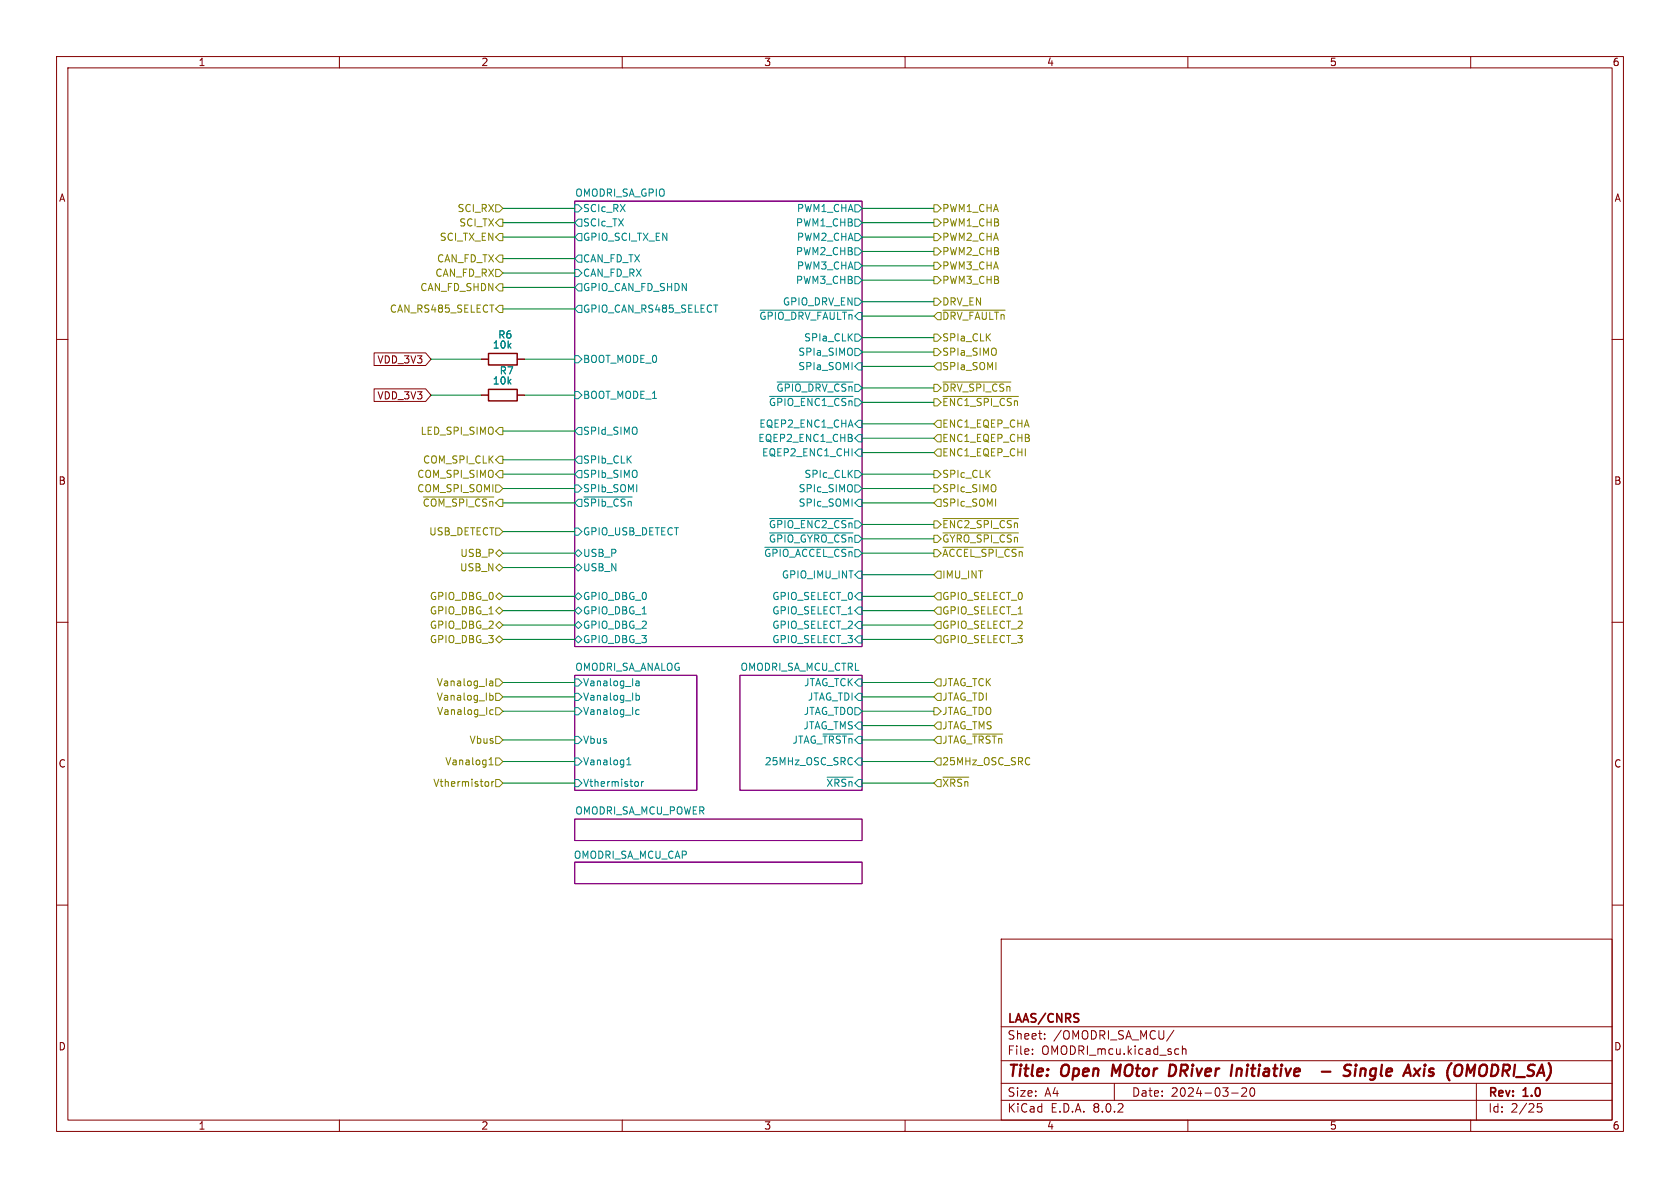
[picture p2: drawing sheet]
<svg xmlns="http://www.w3.org/2000/svg" width="297mm" height="210mm" viewBox="0 0 297 210" stroke-linecap="round" stroke-linejoin="round" font-family="sans-serif">
<g fill="none" stroke="#840000" stroke-width=".18">
<path d="M10 10h277v190h-277zM12 12h273v186h-273zM60 10v2M110 10v2M160 10v2M210 10v2M260 10v2M10 60h2M285 60h2M66.1 68.7h9.1l1 1.2-1 1.1h-9.1zM66.1 62.4h9.1l1 1.1-1 1.1h-9.1zM85.1 63.5h1.3"/>
<path d="M85.1 69.9h1.3M91.4 63.5h1.3M91.4 69.9h1.3M10 110h2M285 110h2M10 160h2M285 160h2M177 166h108v32h-108zM60 198v2M110 198v2M160 198v2M177 194.5h108"/>
<path d="M177 191.5h108M177 187.5h108M177 181.5h108M182.5 186.3v.1M182.5 185.5v.1M184.7 183.6v.1M184.7 182.8v.1M197 191.5v3M207.5 182.1l-1.3 2M208.2 185.4l.2 .1M208.4 186.3l-.2 .1M209 184.9v1.5"/>
<path d="M209 185.5l.2-.1 .4 .1 .1 .9M210 198v2M217.7 193.2h1.2M219.5 192.4l.6-.1 .2 .1 .1 .3-.9 1.1h.9M221.2 192.4l.1-.1a.81 .81 0 0 1 .6 .6 .81 .81 0 0 1-.3 .8l-.1 .1a.81 .81 0 0 1-.6-.6 .81 .81 0 0 1 .3-.8zM260 198v2M261 191.5v6.5M272.5 195.1h-.7l-.1 .7 .3-.1h.5l.1 .3-.1 .5-.2 .1-.6-.1"/>
</g>
<g fill="none" stroke="#840000" stroke-width=".4">
<path d="M196.8 188.2l-.3 2M207.6 188.3l-.7-.1-.3 2h.5l.5-.3M218.7 188.9l-.2 1.3M219.3 188.9l-.6 .2M233.7 189.4h1.5M238.9 188.3a.85 .85 0 0 0-1.1 .1l-.1 .4v.2M239.7 188.9l-.2 1.3M239.7 188.2v.2M239.7 188.2l-.1 .1 .1 .1M239.7 188.2l.1 .1-.1 .1M240.6 189.1a.49 .49 0 0 1 .8 .1l-.1 1M240.6 188.9l-.2 1.3"/>
<path d="M251.9 188.2l-.1 .1 .1 .1M251.9 188.2l.1 .1-.1 .1M251.9 188.2v.2M252.6 190.1l.5 .1M253.3 188.9l-.5 .1-.1 .3v.1l.5 .1M261.6 188.9l-.1 1"/>
</g>
<path d="M101.6 35.6h50.8v78.7h-50.8zM101.6 119.4h21.6v20.3h-21.6zM130.8 119.4h21.6v20.3h-21.6zM101.6 144.8h50.8v3.8h-50.8zM101.6 152.4h50.8v3.8h-50.8z" fill="none" stroke="#840084" stroke-width=".18"/>
<g fill="none" stroke="#008484" stroke-width=".18">
<path d="M101.6 36.2h.6l.7 .6-.7 .7h-.6zM102.2 38.7h.7v1.3h-.7l-.6-.6zM151.1 36.2h.7l.6 .6-.6 .7h-.7zM151.1 38.7h.7l.6 .7-.6 .6h-.7zM101.6 47.6h.6l.7 .7-.7 .6h-.6zM101.6 41.9l.6-.6h.7v1.2h-.7zM102.2 45.1h.7v1.3h-.7l-.6-.7zM102.2 54h.7v1.2h-.7l-.6-.6zM102.2 50.2h.7v1.2h-.7l-.6-.6zM134.4 54.8h16.4M151.1 43.8h.7l.6 .7-.6 .6h-.7zM151.1 41.3h.7l.6 .6-.6 .6h-.7z"/>
<path d="M151.1 46.4h.7l.6 .6-.6 .6h-.7zM151.1 48.9h.7l.6 .6-.6 .7h-.7zM151.1 59.1h.7l.6 .6-.6 .6h-.7zM151.1 52.7h.7l.6 .6-.6 .7h-.7zM101.6 69.2h.6l.7 .7-.7 .6h-.6zM101.6 62.9h.6l.7 .6-.7 .6h-.6zM101.6 76.2l.6-.6h.7v1.2h-.7zM136.1 70.1h14.7M137.4 67.5h13.4M151.1 61.6h.7l.6 .6-.6 .7h-.7zM151.8 64.1h.6v1.3h-.6l-.7-.6zM151.8 76.8h.6v1.3h-.6l-.7-.6z"/>
<path d="M151.8 74.3h.6v1.3h-.6l-.7-.7zM151.8 79.4h.6v1.2h-.6l-.7-.6zM101.6 97.8l.6-.6 .7 .6-.7 .6zM101.6 81.3l.6-.7h.7v1.3h-.7zM101.6 85.7h.6l.7 .7-.7 .6h-.6zM101.6 93.3h.6l.7 .7-.7 .6h-.6zM102.2 83.2h.7v1.3h-.7l-.6-.7zM102.2 88.3h.7v1.2h-.7l-.6-.6zM103.2 87.9h8.6M135.2 96.7h15.6M136.1 91.7h14.7M136.1 94.2h14.7"/>
<path d="M151.1 85.7h.7l.6 .7-.6 .6h-.7zM151.1 83.2h.7l.6 .6-.6 .7h-.7zM151.8 88.3h.6v1.2h-.6l-.7-.6zM101.6 100.3l.6-.6 .7 .6-.7 .7zM101.6 105.4l.6-.6 .7 .6-.7 .6zM101.6 113l.6-.6 .7 .6-.7 .7zM101.6 110.5l.6-.6 .7 .6-.7 .6zM101.6 108l.6-.7 .7 .7-.7 .6zM151.8 112.4h.6v1.3h-.6l-.7-.7zM151.8 104.8h.6v1.2h-.6l-.7-.6zM151.8 109.9h.6v1.2h-.6l-.7-.6zM151.8 107.3h.6v1.3h-.6l-.7-.6z"/>
<path d="M151.8 101h.6v1.2h-.6l-.7-.6zM101.6 137.8h.6l.7 .6-.7 .7h-.6zM101.6 120h.6l.7 .7-.7 .6h-.6zM101.6 122.6h.6l.7 .6-.7 .6h-.6zM101.6 125.1h.6l.7 .6-.7 .7h-.6zM101.6 130.2h.6l.7 .6-.7 .6h-.6zM101.6 134h.6l.7 .6-.7 .7h-.6zM110.8 135.2h.7M110.8 134.3l.4-.4v1.3M112.4 126.1l.2 .2 .4-.1M112.4 120.4h.5l.1 .8M112.4 121.2h.6"/>
<path d="M112.4 123l.4-.1 .3 .3-.2 .5h-.5M112.6 138.2l.3 .2v.4l-.3 .2M113 120.7l-.6 .1M113 125.5h-.4l-.2 .2M113.4 138.2v.8M113.8 138.2l-.4 .2M145.5 129.8h5.3M146.2 137.4h4.6M151.1 125.1h.7l.6 .6-.6 .7h-.7zM151.8 127.6h.6v1.3h-.6l-.7-.6zM151.8 120h.6v1.3h-.6l-.7-.6zM151.8 122.6h.6v1.2h-.6l-.7-.6z"/>
<path d="M151.8 134h.6v1.3h-.6l-.7-.7z"/>
</g>
<path d="M86.4 62.5h5v2h-5zM86.4 68.8h5v2.1h-5z" fill="none" stroke="#840000" stroke-width=".25"/>
<g fill="none" stroke="#848400" stroke-width=".18">
<path d="M87.6 36.2h.7l.6 .6-.6 .7h-.7zM87.6 39.4l.7-.7h.6v1.3h-.6zM165.1 36.2h.6l.7 .6-.7 .7h-.6zM165.1 38.7h.6l.7 .7-.7 .6h-.6zM87.6 47.6h.7l.6 .7-.6 .6h-.7zM87.6 45.7l.7-.6h.6v1.3h-.6zM87.6 50.8l.7-.6h.6v1.2h-.6zM88.3 54h.6v1.2h-.6l-.7-.6zM88.3 41.3h.6v1.2h-.6l-.7-.6zM165.1 41.3h.6l.7 .6-.7 .6h-.6zM165.1 59.1h.6l.7 .6-.7 .6h-.6zM165.1 46.4h.6l.7 .6-.7 .6h-.6z"/>
<path d="M165.1 48.9h.6l.7 .6-.7 .7h-.6zM165.1 43.8h.6l.7 .7-.7 .6h-.6zM165.1 52.7h.6l.7 .6-.7 .7h-.6zM165.7 55.2h.7v1.3h-.7l-.6-.6zM166.7 54.8h11M88.3 75.6h.6v1.2h-.6l-.7-.6zM165.1 61.6h.6l.7 .6-.7 .7h-.6zM165.1 70.5h.6l.7 .6-.7 .7h-.6zM165.1 67.9h.6l.7 .7-.7 .6h-.6zM165.7 74.3h.7v1.3h-.7l-.6-.7zM165.7 64.1h.7v1.3h-.7l-.6-.6zM165.7 79.4h.7v1.2h-.7l-.6-.6z"/>
<path d="M165.7 76.8h.7v1.3h-.7l-.6-.6zM166.7 70.1h13.4M166.7 67.5h12M74.9 87.9h12.4M87.6 93.3h.7l.6 .7-.6 .6h-.7zM87.6 97.8l.7-.6 .6 .6-.6 .6zM87.6 85.7h.7l.6 .7-.6 .6h-.7zM87.6 83.8l.7-.6h.6v1.3h-.6zM88.3 80.6h.6v1.3h-.6l-.7-.6zM165.1 97.2h.6l.7 .6-.7 .6h-.6zM165.1 94.6h.6l.7 .7-.7 .6h-.6zM165.1 92.1h.6l.7 .6-.7 .6h-.6z"/>
<path d="M165.1 83.2h.6l.7 .6-.7 .7h-.6zM165.1 85.7h.6l.7 .7-.7 .6h-.6zM165.7 88.3h.7v1.2h-.7l-.6-.6zM166.7 96.7h14.2M166.7 94.2h13.4M166.7 91.7h13.4M87.6 100.3l.7-.6 .6 .6-.6 .7zM87.6 113l.7-.6 .6 .6-.6 .7zM87.6 108l.7-.7 .6 .7-.6 .6zM87.6 110.5l.7-.6 .6 .6-.6 .6zM87.6 105.4l.7-.6 .6 .6-.6 .6zM165.7 104.8h.7v1.2h-.7l-.6-.6z"/>
<path d="M165.7 101h.7v1.2h-.7l-.6-.6zM165.7 112.4h.7v1.3h-.7l-.6-.7zM165.7 109.9h.7v1.2h-.7l-.6-.6zM165.7 107.3h.7v1.3h-.7l-.6-.6zM86.2 138.2l.2 .2v.4l-.2 .2M86.5 135.2h.7M86.5 134.3l.3-.4v1.3M86.6 120.4h.5v.8M86.6 121.2h.5M86.6 123l.3-.1 .3 .3-.1 .5h-.5M86.6 126.1l.2 .2 .4-.1M86.9 138.2v.8"/>
<path d="M87.1 120.7l-.5 .1M87.2 125.5h-.4l-.2 .2M87.3 138.2l-.4 .2M87.6 120h.7l.6 .7-.6 .6h-.7zM87.6 122.6h.7l.6 .6-.6 .6h-.7zM87.6 134h.7l.6 .6-.6 .7h-.7zM87.6 130.2h.7l.6 .6-.6 .6h-.7zM87.6 137.8h.7l.6 .6-.6 .7h-.7zM87.6 125.1h.7l.6 .6-.6 .7h-.7zM165.1 125.1h.6l.7 .6-.7 .7h-.6zM165.7 122.6h.7v1.2h-.7l-.6-.6zM165.7 134h.7v1.3h-.7l-.6-.7z"/>
<path d="M165.7 127.6h.7v1.3h-.7l-.6-.6zM165.7 120h.7v1.3h-.7l-.6-.6zM165.7 130.2h.7v1.2h-.7l-.6-.6zM165.7 137.8h.7v1.3h-.7l-.6-.7zM166.7 137.4h4.6M172 129.8h5.3"/>
</g>
<g fill="none" stroke="#008400" stroke-width=".18">
<path d="M88.9 36.8h12.7M88.9 39.4h12.7M152.4 36.8h12.7M152.4 39.4h12.7M88.9 50.8h12.7M88.9 54.6h12.7M88.9 48.3h12.7M88.9 41.9h12.7M88.9 45.7h12.7M152.4 44.5h12.7M152.4 59.7h12.7M152.4 47h12.7"/>
<path d="M152.4 49.5h12.7M152.4 55.9h12.7M152.4 53.3h12.7M152.4 41.9h12.7M76.2 69.9h8.9M76.2 63.5h8.9M88.9 76.2h12.7M92.7 69.9h8.9M92.7 63.5h8.9M152.4 74.9h12.7M152.4 64.8h12.7M152.4 62.2h12.7"/>
<path d="M152.4 68.6h12.7M152.4 77.5h12.7M152.4 71.1h12.7M88.9 94h12.7M88.9 88.9h12.7M88.9 97.8h12.7M88.9 86.4h12.7M88.9 81.3h12.7M88.9 83.8h12.7M152.4 92.7h12.7M152.4 88.9h12.7M152.4 95.3h12.7"/>
<path d="M152.4 97.8h12.7M152.4 86.4h12.7M152.4 83.8h12.7M152.4 80h12.7M88.9 105.4h12.7M88.9 113h12.7M88.9 110.5h12.7M88.9 108h12.7M88.9 100.3h12.7M152.4 105.4h12.7M152.4 113h12.7M152.4 110.5h12.7"/>
<path d="M152.4 108h12.7M152.4 101.6h12.7M88.9 130.8h12.7M88.9 123.2h12.7M88.9 134.6h12.7M88.9 138.4h12.7M88.9 125.7h12.7M88.9 120.7h12.7M152.4 130.8h12.7M152.4 123.2h12.7M152.4 134.6h12.7M152.4 138.4h12.7"/>
<path d="M152.4 128.3h12.7M152.4 125.7h12.7M152.4 120.7h12.7"/>
</g>
<g font-size="2.8" fill="#840000">
<text x="178" y="190.9">Title:</text>
<text x="187.7" y="190.9">Open</text>
<text x="197.4" y="190.9">MOtor</text>
<text x="208.3" y="190.9">DRiver</text>
<text x="220.1" y="190.9">Initiative</text>
<text x="237.7" y="190.9">-</text>
<text x="242.5" y="190.9">Single</text>
<text x="254" y="190.9">Axis</text>
<text x="262.2" y="190.9">(OMODRI_SA)</text>
</g>
<g font-size="2.1" fill="#840000">
<text x="178" y="184">Sheet:</text>
<text x="178" y="181.2">LAAS/CNRS</text>
<text x="186.2" y="184">/OMODRI_SA_MCU/</text>
<text x="178" y="186.7">File:</text>
<text x="184.1" y="186.7">OMODRI_mcu.kicad_sch</text>
<text x="178" y="196.9">KiCad</text>
<text x="178" y="194.1">Size:</text>
<text x="184.7" y="194.1">A4</text>
<text x="185.7" y="196.9">E.D.A.</text>
<text x="193.3" y="196.9">8.0.2</text>
<text x="200" y="194.1">Date:</text>
<text x="207" y="194.1">2024-03-20</text>
<text x="263" y="194.3">Rev:</text>
<text x="263" y="196.9">Id:</text>
<text x="267.1" y="196.9">2/25</text>
<text x="269.4" y="194.3">1.0</text>
</g>
<g font-size="1.8" fill="#840000">
<text x="35" y="11.9">1</text>
<text x="85" y="11.9">2</text>
<text x="135" y="11.9">3</text>
<text x="185" y="11.9">4</text>
<text x="235" y="11.9">5</text>
<text x="285" y="11.9">6</text>
<text x="10.3" y="35.9">A</text>
<text x="285.3" y="35.9">A</text>
<text x="66.6" y="64.5">VDD_3V3</text>
<text x="66.6" y="70.8">VDD_3V3</text>
<text x="10.3" y="85.9">B</text>
<text x="285.3" y="85.9">B</text>
<text x="10.3" y="135.9">C</text>
<text x="285.3" y="135.9">C</text>
<text x="10.3" y="185.9">D</text>
<text x="285.3" y="185.9">D</text>
<text x="35" y="199.9">1</text>
<text x="85" y="199.9">2</text>
<text x="135" y="199.9">3</text>
<text x="185" y="199.9">4</text>
<text x="235" y="199.9">5</text>
<text x="285" y="199.9">6</text>
</g>
<g font-size="1.8" fill="#008484">
<text x="101.6" y="34.8">OMODRI_SA_GPIO</text>
<text x="103" y="40.2">SCIc_TX</text>
<text x="103" y="37.7">SCIc_RX</text>
<text x="140.6" y="40.2">PWM1_CHB</text>
<text x="140.8" y="37.7">PWM1_CHA</text>
<text x="103" y="46.6">CAN_FD_TX</text>
<text x="103" y="42.8">GPIO_SCI_TX_EN</text>
<text x="140.6" y="45.3">PWM2_CHB</text>
<text x="140.8" y="42.8">PWM2_CHA</text>
<text x="140.8" y="47.9">PWM3_CHA</text>
<text x="103" y="49.1">CAN_FD_RX</text>
<text x="103" y="51.7">GPIO_CAN_FD_SHDN</text>
<text x="140.6" y="50.4">PWM3_CHB</text>
<text x="103" y="55.5">GPIO_CAN_RS485_SELECT</text>
<text x="134.1" y="56.7">~{GPIO_DRV_FAULTn}</text>
<text x="138.3" y="54.2">GPIO_DRV_EN</text>
<text x="87" y="61.8">10k</text>
<text x="88" y="60">R6</text>
<text x="103" y="64.4">BOOT_MODE_0</text>
<text x="141" y="63.1">SPIa_SIMO</text>
<text x="141" y="65.6">SPIa_SOMI</text>
<text x="142.1" y="60.6">SPIa_CLK</text>
<text x="87" y="68.2">10k</text>
<text x="88.2" y="66.4">R7</text>
<text x="103" y="70.7">BOOT_MODE_1</text>
<text x="135.8" y="72">~{GPIO_ENC1_CSn}</text>
<text x="137.2" y="69.4">~{GPIO_DRV_CSn}</text>
<text x="103" y="77.1">SPId_SIMO</text>
<text x="134.1" y="75.8">EQEP2_ENC1_CHA</text>
<text x="103" y="82.1">SPIb_CLK</text>
<text x="134" y="78.3">EQEP2_ENC1_CHB</text>
<text x="134.6" y="80.9">EQEP2_ENC1_CHI</text>
<text x="103" y="84.7">SPIb_SIMO</text>
<text x="103" y="89.8">~{SPIb_CSn}</text>
<text x="103" y="87.2">SPIb_SOMI</text>
<text x="141.1" y="89.8">SPIc_SOMI</text>
<text x="141.1" y="87.2">SPIc_SIMO</text>
<text x="142.1" y="84.7">SPIc_CLK</text>
<text x="103" y="94.8">GPIO_USB_DETECT</text>
<text x="135.8" y="93.6">~{GPIO_ENC2_CSn}</text>
<text x="103" y="101.2">USB_N</text>
<text x="103" y="98.7">USB_P</text>
<text x="135" y="98.7">~{GPIO_ACCEL_CSn}</text>
<text x="135.8" y="96.1">~{GPIO_GYRO_CSn}</text>
<text x="103" y="106.3">GPIO_DBG_0</text>
<text x="136.4" y="106.3">GPIO_SELECT_0</text>
<text x="138.1" y="102.5">GPIO_IMU_INT</text>
<text x="103" y="113.9">GPIO_DBG_3</text>
<text x="103" y="111.4">GPIO_DBG_2</text>
<text x="103" y="108.8">GPIO_DBG_1</text>
<text x="136.4" y="113.9">GPIO_SELECT_3</text>
<text x="136.4" y="111.4">GPIO_SELECT_2</text>
<text x="136.4" y="108.8">GPIO_SELECT_1</text>
<text x="101.6" y="118.7">OMODRI_SA_ANALOG</text>
<text x="130.8" y="118.7">OMODRI_SA_MCU_CTRL</text>
<text x="103" y="121.5">Vanalog_Ia</text>
<text x="103" y="124.1">Vanalog_Ib</text>
<text x="142.1" y="121.5">JTAG_TCK</text>
<text x="142.7" y="124.1">JTAG_TDI</text>
<text x="103" y="126.6">Vanalog_Ic</text>
<text x="103" y="131.7">Vbus</text>
<text x="140" y="131.7">JTAG_~{TRSTn}</text>
<text x="141.9" y="129.1">JTAG_TMS</text>
<text x="142" y="126.6">JTAG_TDO</text>
<text x="103" y="135.5">Vanalog1</text>
<text x="135.1" y="135.5">25MHz_OSC_SRC</text>
<text x="103" y="139.3">Vthermistor</text>
<text x="146" y="139.3">~{XRSn}</text>
<text x="101.6" y="144.1">OMODRI_SA_MCU_POWER</text>
<text x="101.3" y="151.9">OMODRI_SA_MCU_CAP</text>
</g>
<g font-size="1.8" fill="#848400">
<text x="80.8" y="37.7">SCI_RX</text>
<text x="81.1" y="40.2">SCI_TX</text>
<text x="166.5" y="37.7">PWM1_CHA</text>
<text x="166.5" y="40.2">PWM1_CHB</text>
<text x="77.2" y="46.6">CAN_FD_TX</text>
<text x="77.6" y="42.8">SCI_TX_EN</text>
<text x="166.5" y="42.8">PWM2_CHA</text>
<text x="166.5" y="47.9">PWM3_CHA</text>
<text x="166.5" y="45.3">PWM2_CHB</text>
<text x="74.2" y="51.7">CAN_FD_SHDN</text>
<text x="76.9" y="49.1">CAN_FD_RX</text>
<text x="166.5" y="50.4">PWM3_CHB</text>
<text x="68.8" y="55.5">CAN_RS485_SELECT</text>
<text x="166.5" y="56.7">~{DRV_FAULTn}</text>
<text x="166.5" y="54.2">DRV_EN</text>
<text x="166.5" y="63.1">SPIa_SIMO</text>
<text x="166.5" y="60.6">SPIa_CLK</text>
<text x="166.5" y="65.6">SPIa_SOMI</text>
<text x="166.5" y="72">~{ENC1_SPI_CSn}</text>
<text x="166.5" y="69.4">~{DRV_SPI_CSn}</text>
<text x="74.3" y="77.1">LED_SPI_SIMO</text>
<text x="166.5" y="75.8">ENC1_EQEP_CHA</text>
<text x="74.7" y="82.1">COM_SPI_CLK</text>
<text x="166.5" y="80.9">ENC1_EQEP_CHI</text>
<text x="166.5" y="78.3">ENC1_EQEP_CHB</text>
<text x="73.7" y="87.2">COM_SPI_SOMI</text>
<text x="73.7" y="84.7">COM_SPI_SIMO</text>
<text x="74.6" y="89.8">~{COM_SPI_CSn}</text>
<text x="166.5" y="89.8">SPIc_SOMI</text>
<text x="166.5" y="84.7">SPIc_CLK</text>
<text x="166.5" y="87.2">SPIc_SIMO</text>
<text x="75.8" y="94.8">USB_DETECT</text>
<text x="166.5" y="93.6">~{ENC2_SPI_CSn}</text>
<text x="81.2" y="101.2">USB_N</text>
<text x="81.3" y="98.7">USB_P</text>
<text x="166.5" y="98.7">~{ACCEL_SPI_CSn}</text>
<text x="166.5" y="96.1">~{GYRO_SPI_CSn}</text>
<text x="75.9" y="106.3">GPIO_DBG_0</text>
<text x="166.5" y="106.3">GPIO_SELECT_0</text>
<text x="166.5" y="102.5">IMU_INT</text>
<text x="75.9" y="113.9">GPIO_DBG_3</text>
<text x="75.9" y="108.8">GPIO_DBG_1</text>
<text x="75.9" y="111.4">GPIO_DBG_2</text>
<text x="166.5" y="113.9">GPIO_SELECT_3</text>
<text x="166.5" y="111.4">GPIO_SELECT_2</text>
<text x="166.5" y="108.8">GPIO_SELECT_1</text>
<text x="77.1" y="121.5">Vanalog_Ia</text>
<text x="77.1" y="124.1">Vanalog_Ib</text>
<text x="166.5" y="124.1">JTAG_TDI</text>
<text x="166.5" y="121.5">JTAG_TCK</text>
<text x="77.2" y="126.6">Vanalog_Ic</text>
<text x="82.9" y="131.7">Vbus</text>
<text x="166.5" y="129.1">JTAG_TMS</text>
<text x="166.5" y="126.6">JTAG_TDO</text>
<text x="166.5" y="131.7">JTAG_~{TRSTn}</text>
<text x="78.6" y="135.5">Vanalog1</text>
<text x="166.5" y="135.5">25MHz_OSC_SRC</text>
<text x="76.5" y="139.3">Vthermistor</text>
<text x="166.5" y="139.3">~{XRSn}</text>
</g>
</svg>
